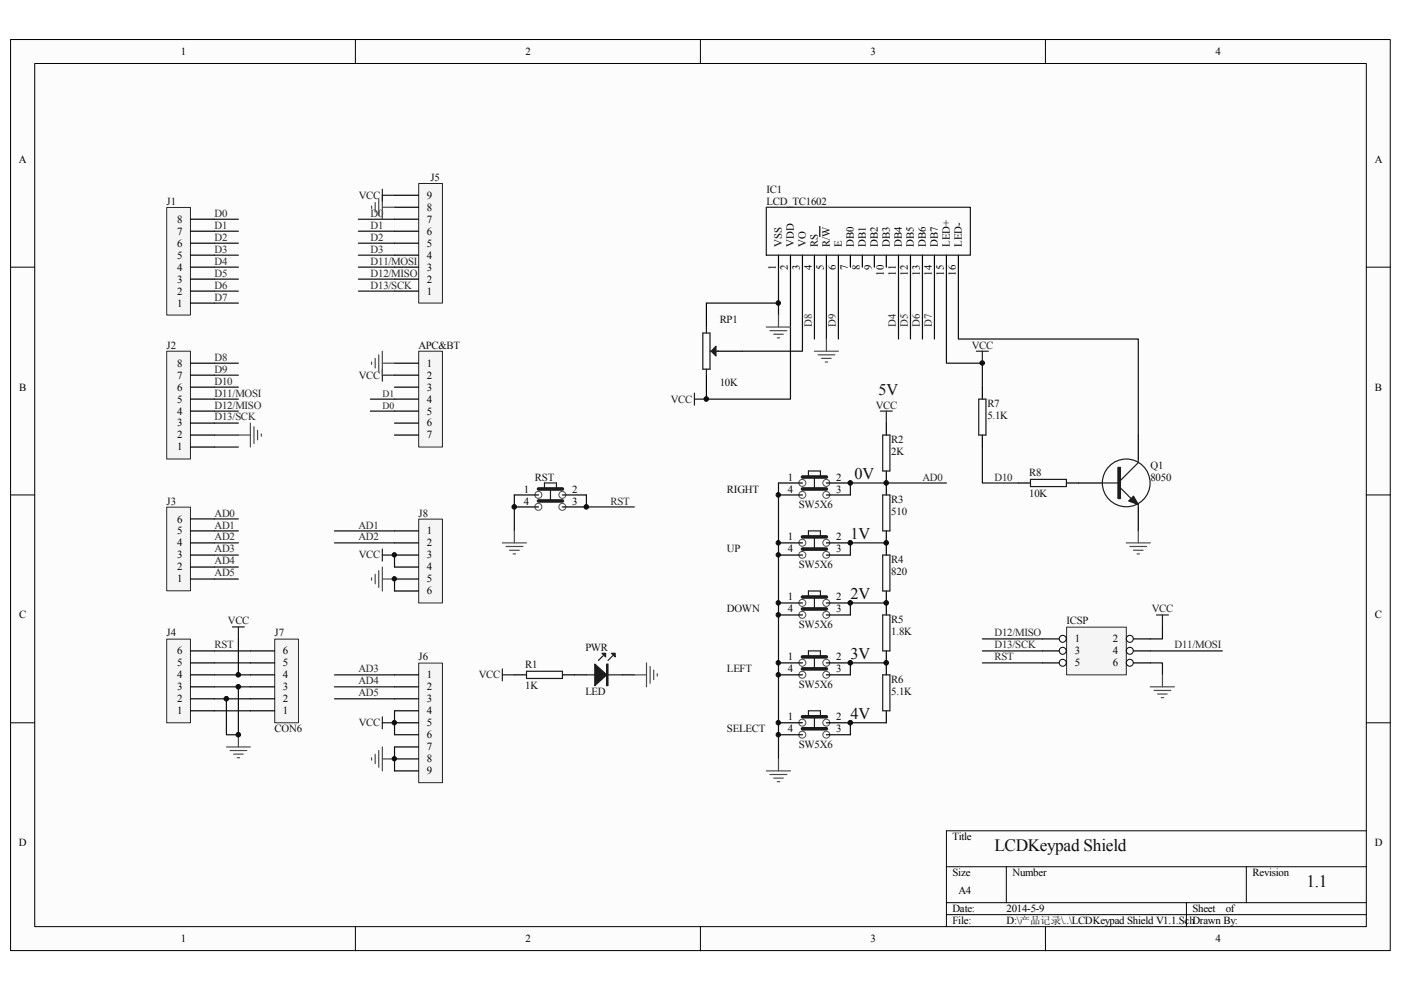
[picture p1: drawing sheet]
<svg xmlns="http://www.w3.org/2000/svg" width="297mm" height="210mm" viewBox="0 0 297 210" stroke-linecap="round" stroke-linejoin="round" font-family="sans-serif">
<path d="M2.3 8.4h292.5v193.1h-292.5z" fill="#fcfcfc"/>
<path d="M2.2 8.4h292.6v193.1h-292.6z" fill="none" stroke="#000" stroke-width=".21"/>
<path d="M7.4 13.5h282.3v183h-282.3z" fill="#fcfcfc"/>
<g fill="none" stroke="#000" stroke-width=".21">
<path d="M7.4 13.5h282.3v183h-282.3zM75.3 8.3v5.1M148.5 8.3v5.1M221.7 8.3v5.1M2.2 56.6h5.1M289.7 56.6h5.1M2.2 104.9h5.1M289.7 104.9h5.1M2.2 153.2h5.1M289.7 153.2h5.1M289.7 176.1h-89v20.4M75.3 196.5v5.1"/>
<path d="M148.5 196.5v5.1M200.7 183.8h89M200.7 191.4h89M200.7 193.9h89M213.4 183.8v7.6M221.7 196.5v5.1M251.5 191.4v5.1M264.2 183.8v7.6"/>
</g>
<g fill="none" stroke="#000" stroke-width=".25">
<path d="M165.1 54.1v2.5M167.6 54.1v2.5M170.1 54.1v2.5M172.7 54.1v2.5M173.8 48v2.2M175.2 54.1v2.5M177.8 54.1v2.5M180.3 54.1v2.5M182.8 54.1v2.5M185.4 54.1v2.5M187.9 54.1v2.5M190.5 54.1v2.5"/>
<path d="M193 54.1v2.5M195.6 54.1v2.5M198.1 54.1v2.5M200.7 54.1v2.5M203.2 54.1v2.5M149.8 64.3v5M149.8 79.5v5.1M152.3 74.5h5.1"/>
</g>
<path d="M162.5 43.9h43.2v10.2h-43.2zM149 70.6h1.5v7.7h-1.5zM149.8 69.3v1.3M149.8 78.3v1.2M150.5 74.5h1.8" fill="none" stroke="#1c1c1c" stroke-width=".25"/>
<path d="M151.8 73.4v2.1l-1-1z" fill="#1c1c1c"/>
<path d="M151.8 73.4v2.1l-1-1zM147.2 83.4v2.5M147.2 84.6h2.6" fill="none" stroke="#1c1c1c" stroke-width=".25"/>
<path d="M165.1 56.6v10.2M167.6 56.6v28h-17.8M170.1 56.6v17.9h-12.7M172.7 56.6v15.3M175.2 56.6v15.3M177.8 56.6v15.3M190.5 56.6v15.3M193 56.6v15.3M195.6 56.6v15.3M198.1 56.6v15.3M149.8 64.3h15.3" fill="none" stroke="#0e0e0e" stroke-width=".25"/>
<path d="M162.5 69.3h5.1M163.2 70.1h3.6M164 70.9h2.1M164.8 71.6h.5M165.1 66.8v2.5M172.7 74.5h5.1M173.4 75.2h3.6M174.2 76h2M175 76.8h.5M175.2 71.9v2.6" fill="none" stroke="#4c4c4c" stroke-width=".25"/>
<path d="M35.4 44h5v22.8h-5z" fill="#f5f5f5"/>
<path d="M35.3 44h5.1v22.8h-5.1z" fill="none" stroke="#262626" stroke-width=".21"/>
<path d="M40.4 59.2h5.1M40.4 56.6h5.1M40.4 54.1h5.1M40.4 51.6h5.1M40.4 49h5.1M40.4 46.5h5.1M40.4 64.3h5.1M40.4 61.7h5.1" fill="none" stroke="#000" stroke-width=".25"/>
<path d="M35.4 74.5h5v22.8h-5z" fill="#f5f5f5"/>
<path d="M35.3 74.5h5.1v22.8h-5.1z" fill="none" stroke="#262626" stroke-width=".21"/>
<path d="M40.4 79.5h5.1M40.4 77h5.1M40.4 94.8h5.1M40.4 92.2h5.1M40.4 89.7h5.1M40.4 87.2h5.1M40.4 84.6h5.1M40.4 82.1h5.1" fill="none" stroke="#000" stroke-width=".25"/>
<path d="M35.4 107.6h5v17.7h-5z" fill="#f5f5f5"/>
<path d="M35.3 107.5h5.1v17.8h-5.1z" fill="none" stroke="#262626" stroke-width=".21"/>
<path d="M40.4 117.7h5.1M40.4 115.1h5.1M40.4 112.6h5.1M40.4 110h5.1M40.4 122.8h5.1M40.4 120.2h5.1" fill="none" stroke="#000" stroke-width=".25"/>
<path d="M35.4 135.6h5v17.6h-5z" fill="#f5f5f5"/>
<path d="M35.3 135.5h5.1v17.7h-5.1z" fill="none" stroke="#262626" stroke-width=".21"/>
<g fill="none" stroke="#000" stroke-width=".25">
<path d="M109 107.5h5.2M109 104.9h5.2M119.2 107.5h5.1M119.2 104.9h5.1M165.1 104.9h5M165.1 102.4h5M165.1 117.7h5M165.1 115.1h5M175.2 104.9h5.1M175.2 102.4h5.1M175.2 117.7h5.1M175.2 115.1h5.1"/>
<path d="M40.4 138h5.1M165.1 130.4h5M165.1 127.8h5M175.2 130.4h5.1M175.2 127.8h5.1M40.4 150.7h5.1M40.4 148.2h5.1M40.4 145.6h5.1M40.4 143.1h5.1M40.4 140.5h5.1M109 143.1h2.6M119.2 143.1h5.1"/>
<path d="M131.9 143.1h2.6M165.1 143.1h5M165.1 140.5h5M165.1 155.8h5M165.1 153.2h5M175.2 143.1h5.1M175.2 140.5h5.1M175.2 155.8h5.1M175.2 153.2h5.1"/>
</g>
<g fill="none" stroke="#4c4c4c" stroke-width=".21">
<circle cx="114.1" cy="107.5" r=".75"/>
<circle cx="114.1" cy="104.9" r=".75"/>
<circle cx="119.2" cy="104.9" r=".74"/>
<circle cx="119.2" cy="107.5" r=".74"/>
<circle cx="170.1" cy="115.1" r=".75"/>
<circle cx="170.1" cy="102.4" r=".75"/>
<circle cx="170.1" cy="104.9" r=".75"/>
<circle cx="170.1" cy="117.7" r=".74"/>
<circle cx="175.2" cy="102.4" r=".74"/>
<circle cx="175.2" cy="115.1" r=".74"/>
<circle cx="175.2" cy="104.9" r=".74"/>
<circle cx="175.2" cy="117.7" r=".74"/>
<circle cx="170.1" cy="127.8" r=".75"/>
<circle cx="170.1" cy="130.4" r=".75"/>
<circle cx="175.2" cy="130.4" r=".74"/>
<circle cx="175.2" cy="127.8" r=".74"/>
<circle cx="170.1" cy="143.1" r=".75"/>
<circle cx="170.1" cy="153.2" r=".75"/>
<circle cx="170.1" cy="155.8" r=".75"/>
<circle cx="170.1" cy="140.5" r=".75"/>
<circle cx="175.2" cy="143.1" r=".74"/>
<circle cx="175.2" cy="155.8" r=".74"/>
<circle cx="175.2" cy="153.2" r=".74"/>
<circle cx="175.2" cy="140.5" r=".74"/>
</g>
<path d="M114.2 103.7h5M114.2 106.2h5M170.1 103.7h5.1M170.1 101.1h5.1M170.1 113.8h5.1M170.1 116.4h5.1M170.1 126.6h5.1M170.1 129.1h5.1M170.1 139.3h5.1M170.1 141.8h5.1M170.1 152h5.1M170.1 154.5h5.1" fill="none" stroke="#1c1c1c" stroke-width=".76"/>
<g fill="none" stroke="#1c1c1c" stroke-width=".25">
<path d="M115.4 103.7v-1.3h2.6v1.3M116.7 103.7v2.5M171.4 101.1v-1.2h2.5v1.2M171.4 113.8v-1.2h2.5v1.2M172.7 101.1v2.6M172.7 113.8v2.6M49.3 132.9h2.5M50.5 132.9v2.6M127.9 139l-1 1M129.9 139l-1 1M171.4 126.6v-1.3h2.5v1.3M171.4 139.3v-1.3h2.5v1.3"/>
<path d="M172.7 126.6v2.5M172.7 139.3v2.5M111.6 142.3h7.6v1.5h-7.6zM124.3 143.1h7.6M171.4 152v-1.3h2.5v1.3M172.7 152v2.5"/>
</g>
<g fill="none" stroke="#0e0e0e" stroke-width=".25">
<path d="M45.5 46.5h5M45.5 49h5M45.5 51.6h5M45.5 54.1h5M45.5 56.6h5M45.5 59.2h5M45.5 61.7h5M45.5 64.3h5M45.5 77h5M45.5 79.5h5M45.5 82.1h5M45.5 84.6h5"/>
<path d="M45.5 87.2h5M45.5 89.7h5M45.5 92.2h5M45.5 94.8h5M45.5 110h5M45.5 112.6h5M45.5 115.1h5M45.5 117.7h5M109 104.9v7.7M124.3 104.9v2.6h10.2M45.5 120.2h5M45.5 122.8h5"/>
<path d="M45.5 138h7.6M45.5 140.5h7.6M45.5 143.1h7.6M45.5 145.6h7.6M45.5 148.2h7.6M45.5 150.7h7.6"/>
</g>
<g fill="none" stroke="#4c4c4c" stroke-width=".25">
<path d="M50.5 92.2h2.6M53.1 89.7v5.1M53.8 90.5v3.5M54.6 91.2v2.1M55.4 92v.5M106.5 115.1h5.1M107.3 115.9h3.6M108 116.7h2.1M108.8 117.4h.5M109 112.6v2.5M48 158.4h5.1M48.8 159.1h3.5"/>
<path d="M49.5 159.9h2.1M50.5 155.8v2.6M50.3 160.7h.5"/>
</g>
<path d="M126.1 140.8l2.5 2.3-2.5 2.3z" fill="#1c1c1c"/>
<path d="M126.1 140.8l2.5 2.3-2.5 2.3zM128.6 140.8h.3v4.6h-.3zM128.8 140.8v4.6" fill="none" stroke="#1c1c1c" stroke-width=".25"/>
<path d="M129.7 138.5h.7v.8z" fill="#1c1c1c"/>
<path d="M129.7 138.5h.7v.8z" fill="none" stroke="#1c1c1c" stroke-width=".25"/>
<path d="M127.6 138.5h.8v.8z" fill="#1c1c1c"/>
<path d="M127.6 138.5h.8v.8zM106.5 141.8v2.6M106.5 143.1h2.5" fill="none" stroke="#1c1c1c" stroke-width=".25"/>
<path d="M134.5 143.1h2.6M137.1 140.5v5.1M137.8 141.3v3.6M138.6 142.1v2M139.4 142.8v.5M162.5 163.4h5.1M163.2 164.2h3.6M164 165h2.1M164.8 165.7h.5M165.1 160.9v2.5" fill="none" stroke="#4c4c4c" stroke-width=".25"/>
<path d="M165.1 102.4v58.5" fill="none" stroke="#0e0e0e" stroke-width=".25"/>
<path d="M226.2 133h12.6v10.1h-12.6z" fill="#f5f5f5"/>
<path d="M226.1 133h12.7v10.1h-12.7z" fill="none" stroke="#262626" stroke-width=".21"/>
<path d="M221 135.5h5.1" fill="none" stroke="#000" stroke-width=".25"/>
<circle cx="225.3" cy="135.4" r=".74" fill="#fcfcfc"/>
<circle cx="225.3" cy="135.4" r=".74" fill="none" stroke="#000" stroke-width=".21"/>
<path d="M238.8 135.5h5.1" fill="none" stroke="#000" stroke-width=".25"/>
<circle cx="239.5" cy="135.4" r=".74" fill="#fcfcfc"/>
<circle cx="239.5" cy="135.4" r=".74" fill="none" stroke="#000" stroke-width=".21"/>
<path d="M221 138h5.1" fill="none" stroke="#000" stroke-width=".25"/>
<circle cx="225.3" cy="138" r=".74" fill="#fcfcfc"/>
<circle cx="225.3" cy="138" r=".74" fill="none" stroke="#000" stroke-width=".21"/>
<path d="M238.8 138h5.1" fill="none" stroke="#000" stroke-width=".25"/>
<circle cx="239.5" cy="138" r=".74" fill="#fcfcfc"/>
<circle cx="239.5" cy="138" r=".74" fill="none" stroke="#000" stroke-width=".21"/>
<path d="M221 140.5h5.1" fill="none" stroke="#000" stroke-width=".25"/>
<circle cx="225.3" cy="140.5" r=".74" fill="#fcfcfc"/>
<circle cx="225.3" cy="140.5" r=".74" fill="none" stroke="#000" stroke-width=".21"/>
<path d="M238.8 140.5h5.1" fill="none" stroke="#000" stroke-width=".25"/>
<circle cx="239.5" cy="140.5" r=".74" fill="#fcfcfc"/>
<circle cx="239.5" cy="140.5" r=".74" fill="none" stroke="#000" stroke-width=".21"/>
<path d="M187.9 115.1h-7.6v2.6M187.9 127.8h-7.6v2.6M208.3 135.5h12.7M208.3 138h12.7M243.9 138h15.3M246.5 132.9v2.6h-2.6M187.9 153.2h-7.6v2.6M187.9 140.5h-7.6v2.6M208.3 140.5h12.7M243.9 140.5h2.6v2.6" fill="none" stroke="#0e0e0e" stroke-width=".25"/>
<path d="M243.9 145.6h5.1M244.7 146.4h3.5M245.4 147.2h2.1M246.2 147.9h.5M246.5 143.1v2.5" fill="none" stroke="#4c4c4c" stroke-width=".25"/>
<g fill="none" stroke="#1c1c1c" stroke-width=".25">
<path d="M186.6 87.2h2.6M187.2 92.2h1.5v7.7h-1.5zM187.9 87.2v2.5M241.3 97.3v.8l-3.8 3.8M187.2 104.9h1.5v7.7h-1.5zM187.2 117.7h1.5v7.6h-1.5zM233.7 102.4h3.8M237.5 103.4l2.3 2.3M241.3 107v.5M187.2 130.4h1.5v7.6h-1.5zM245.2 130.4h2.5M246.5 130.4v2.5"/>
<path d="M187.2 143.1h1.5v7.6h-1.5z"/>
</g>
<path d="M187.9 89.7v2.5M187.9 99.9v5M241.3 92.2v5.1M187.9 112.6v5.1M228.6 102.4h5.1M241.3 107.5v5.1M187.9 125.3v5.1M187.9 138v5.1M187.9 150.7v2.5" fill="none" stroke="#000" stroke-width=".25"/>
<path d="M237 99.1h.5v6.6h-.5z" fill-rule="evenodd" fill="#1c1c1c"/>
<path d="M237 99.1h.5v6.6h-.5z" fill="none" stroke="#1c1c1c" stroke-width=".25"/>
<path d="M239.3 106.2l1-1 1 1.8z" fill="#1c1c1c"/>
<g fill="none" stroke="#1c1c1c" stroke-width=".25">
<path d="M207 74.5h2.5M208.3 74.5v2.5M207.5 84.6h1.5v7.6h-1.5zM239.3 106.2l1-1 1 1.8z"/>
<circle cx="238.8" cy="102.4" r="5.1"/>
</g>
<path d="M208.3 82.1v2.5M208.3 92.2v2.6" fill="none" stroke="#000" stroke-width=".25"/>
<path d="M238.8 115.1h5.1M239.6 115.9h3.5M240.3 116.7h2.1M241.1 117.4h.5M241.3 112.6v2.5" fill="none" stroke="#4c4c4c" stroke-width=".25"/>
<path d="M200.7 56.6v20.4h7.6v5.1M203.2 56.6v15.3h38.1v20.3" fill="none" stroke="#0e0e0e" stroke-width=".25"/>
<path d="M88.8 38.9h5v25.4h-5z" fill="#f5f5f5"/>
<path d="M88.8 38.9h5v25.4h-5z" fill="none" stroke="#262626" stroke-width=".21"/>
<path d="M83.6 59.2h5.1M83.6 56.6h5.1M83.6 54.1h5.1M83.6 51.6h5.1M83.6 49h5.1M83.6 46.5h5.1M83.6 43.9h5.1M83.6 41.4h5.1M83.6 61.7h5.1" fill="none" stroke="#000" stroke-width=".25"/>
<path d="M58.3 135.6h5v17.6h-5z" fill="#f5f5f5"/>
<path d="M58.2 135.5h5.1v17.7h-5.1z" fill="none" stroke="#262626" stroke-width=".21"/>
<path d="M53.1 138h5.1M53.1 150.7h5.1M53.1 148.2h5.1M53.1 145.6h5.1M53.1 143.1h5.1M53.1 140.5h5.1" fill="none" stroke="#000" stroke-width=".25"/>
<path d="M76 46.5h7.6M76 49h7.6M76 51.6h7.6M76 54.1h7.6M76 56.6h7.6M76 59.2h7.6M76 61.7h7.6M50.5 135.5v7.6" fill="none" stroke="#0e0e0e" stroke-width=".25"/>
<path d="M88.8 110.1h5v17.7h-5z" fill="#f5f5f5"/>
<path d="M88.8 110.1h5v17.7h-5z" fill="none" stroke="#262626" stroke-width=".21"/>
<path d="M83.6 112.6h5.1M83.6 115.1h5.1M83.6 117.7h5.1M83.6 120.2h5.1M83.6 122.8h5.1M83.6 125.3h5.1" fill="none" stroke="#000" stroke-width=".25"/>
<path d="M88.8 140.6h5v25.3h-5z" fill="#f5f5f5"/>
<path d="M88.8 140.6h5v25.3h-5z" fill="none" stroke="#262626" stroke-width=".21"/>
<path d="M83.6 143.1h5.1M83.6 145.6h5.1M83.6 148.2h5.1M83.6 150.7h5.1M83.6 153.2h5.1M83.6 155.8h5.1M83.6 158.4h5.1M83.6 160.9h5.1M83.6 163.4h5.1" fill="none" stroke="#000" stroke-width=".25"/>
<path d="M70.9 112.6h12.7M70.9 115.1h12.7M83.6 117.7v2.5M83.6 122.8v2.5M70.9 143.1h12.7M70.9 145.6h12.7M70.9 148.2h12.7M83.6 150.7v5.1M83.6 158.4v5" fill="none" stroke="#0e0e0e" stroke-width=".25"/>
<g fill="none" stroke="#4c4c4c" stroke-width=".25">
<path d="M78.8 43.7v.5M79.5 42.9v2.1M80.3 42.2v3.5M81.1 41.4v5.1M81.1 43.9h2.5M78.8 122.5v.5M79.5 121.8v2M80.3 121v3.5M81.1 120.2v5.1M81.1 122.8h2.5M79.5 159.9v2M80.3 159.1v3.6"/>
<path d="M81.1 158.4v5M78.8 160.7v.5M81.1 160.9h2.5"/>
</g>
<path d="M81.1 40.1v2.6M81.1 41.4h2.5M81.1 116.4v2.6M81.1 117.7h2.5M81.1 152v2.5M81.1 153.2h2.5" fill="none" stroke="#1c1c1c" stroke-width=".25"/>
<path d="M88.8 74.5h5v20.3h-5z" fill="#f5f5f5"/>
<path d="M88.8 74.5h5v20.3h-5z" fill="none" stroke="#262626" stroke-width=".21"/>
<path d="M83.6 77h5.1M83.6 79.5h5.1M83.6 82.1h5.1M83.6 84.6h5.1M83.6 87.2h5.1M83.6 89.7h5.1M83.6 92.2h5.1M215.9 102.4h2.6M226.1 102.4h2.5" fill="none" stroke="#000" stroke-width=".25"/>
<path d="M78.5 84.6h5.1M78.5 87.2h5.1M208.3 94.8v7.6h7.6M200.7 102.4h-20.4v2.5M50.5 145.6v10.2h-2.5v-7.6" fill="none" stroke="#0e0e0e" stroke-width=".25"/>
<path d="M81.1 78.3v2.5M81.1 79.5h2.5M218.5 101.6h7.6v1.6h-7.6z" fill="none" stroke="#1c1c1c" stroke-width=".25"/>
<path d="M78.8 76.8v.5M79.5 76v2M80.3 75.2v3.6M81.1 74.5v5M81.1 77h2.5" fill="none" stroke="#4c4c4c" stroke-width=".25"/>
<circle cx="48" cy="148.1" r=".49" fill="#0e0e0e"/>
<circle cx="48" cy="148.1" r=".49" fill="none" stroke="#0e0e0e" stroke-width=".21"/>
<circle cx="50.5" cy="155.8" r=".49" fill="#0e0e0e"/>
<circle cx="50.5" cy="155.8" r=".49" fill="none" stroke="#0e0e0e" stroke-width=".21"/>
<circle cx="50.5" cy="145.6" r=".49" fill="#0e0e0e"/>
<circle cx="50.5" cy="145.6" r=".49" fill="none" stroke="#0e0e0e" stroke-width=".21"/>
<circle cx="50.5" cy="143.1" r=".49" fill="#0e0e0e"/>
<circle cx="50.5" cy="143.1" r=".49" fill="none" stroke="#0e0e0e" stroke-width=".21"/>
<circle cx="83.6" cy="160.9" r=".46" fill="#0e0e0e"/>
<circle cx="83.6" cy="160.9" r=".46" fill="none" stroke="#0e0e0e" stroke-width=".21"/>
<circle cx="83.6" cy="153.2" r=".48" fill="#0e0e0e"/>
<circle cx="83.6" cy="153.2" r=".48" fill="none" stroke="#0e0e0e" stroke-width=".21"/>
<circle cx="83.6" cy="122.7" r=".46" fill="#0e0e0e"/>
<circle cx="83.6" cy="122.7" r=".46" fill="none" stroke="#0e0e0e" stroke-width=".21"/>
<circle cx="83.6" cy="117.6" r=".46" fill="#0e0e0e"/>
<circle cx="83.6" cy="117.6" r=".46" fill="none" stroke="#0e0e0e" stroke-width=".21"/>
<circle cx="109" cy="107.5" r=".48" fill="#0e0e0e"/>
<circle cx="109" cy="107.5" r=".48" fill="none" stroke="#0e0e0e" stroke-width=".21"/>
<circle cx="124.3" cy="107.5" r=".49" fill="#0e0e0e"/>
<circle cx="124.3" cy="107.5" r=".49" fill="none" stroke="#0e0e0e" stroke-width=".21"/>
<circle cx="149.7" cy="84.6" r=".49" fill="#0e0e0e"/>
<circle cx="149.7" cy="84.6" r=".49" fill="none" stroke="#0e0e0e" stroke-width=".21"/>
<circle cx="165" cy="155.8" r=".47" fill="#0e0e0e"/>
<circle cx="165" cy="155.8" r=".47" fill="none" stroke="#0e0e0e" stroke-width=".21"/>
<circle cx="165" cy="153.2" r=".48" fill="#0e0e0e"/>
<circle cx="165" cy="153.2" r=".48" fill="none" stroke="#0e0e0e" stroke-width=".21"/>
<circle cx="165" cy="143.1" r=".48" fill="#0e0e0e"/>
<circle cx="165" cy="143.1" r=".48" fill="none" stroke="#0e0e0e" stroke-width=".21"/>
<circle cx="165" cy="140.5" r=".48" fill="#0e0e0e"/>
<circle cx="165" cy="140.5" r=".48" fill="none" stroke="#0e0e0e" stroke-width=".21"/>
<circle cx="165" cy="130.4" r=".48" fill="#0e0e0e"/>
<circle cx="165" cy="130.4" r=".48" fill="none" stroke="#0e0e0e" stroke-width=".21"/>
<circle cx="165" cy="127.8" r=".47" fill="#0e0e0e"/>
<circle cx="165" cy="127.8" r=".47" fill="none" stroke="#0e0e0e" stroke-width=".21"/>
<circle cx="165" cy="117.6" r=".46" fill="#0e0e0e"/>
<circle cx="165" cy="117.6" r=".46" fill="none" stroke="#0e0e0e" stroke-width=".21"/>
<circle cx="165" cy="115.1" r=".47" fill="#0e0e0e"/>
<circle cx="165" cy="115.1" r=".47" fill="none" stroke="#0e0e0e" stroke-width=".21"/>
<circle cx="165" cy="104.9" r=".48" fill="#0e0e0e"/>
<circle cx="165" cy="104.9" r=".48" fill="none" stroke="#0e0e0e" stroke-width=".21"/>
<circle cx="165" cy="64.2" r=".48" fill="#0e0e0e"/>
<circle cx="165" cy="64.2" r=".48" fill="none" stroke="#0e0e0e" stroke-width=".21"/>
<circle cx="180.3" cy="153.2" r=".49" fill="#0e0e0e"/>
<circle cx="180.3" cy="153.2" r=".49" fill="none" stroke="#0e0e0e" stroke-width=".21"/>
<circle cx="180.3" cy="140.5" r=".49" fill="#0e0e0e"/>
<circle cx="180.3" cy="140.5" r=".49" fill="none" stroke="#0e0e0e" stroke-width=".21"/>
<circle cx="180.3" cy="127.8" r=".48" fill="#0e0e0e"/>
<circle cx="180.3" cy="127.8" r=".48" fill="none" stroke="#0e0e0e" stroke-width=".21"/>
<circle cx="180.3" cy="115.1" r=".48" fill="#0e0e0e"/>
<circle cx="180.3" cy="115.1" r=".48" fill="none" stroke="#0e0e0e" stroke-width=".21"/>
<circle cx="180.3" cy="102.4" r=".49" fill="#0e0e0e"/>
<circle cx="180.3" cy="102.4" r=".49" fill="none" stroke="#0e0e0e" stroke-width=".21"/>
<circle cx="187.9" cy="140.5" r=".49" fill="#0e0e0e"/>
<circle cx="187.9" cy="140.5" r=".49" fill="none" stroke="#0e0e0e" stroke-width=".21"/>
<circle cx="187.9" cy="127.8" r=".48" fill="#0e0e0e"/>
<circle cx="187.9" cy="127.8" r=".48" fill="none" stroke="#0e0e0e" stroke-width=".21"/>
<circle cx="187.9" cy="115.1" r=".48" fill="#0e0e0e"/>
<circle cx="187.9" cy="115.1" r=".48" fill="none" stroke="#0e0e0e" stroke-width=".21"/>
<circle cx="187.9" cy="102.4" r=".49" fill="#0e0e0e"/>
<circle cx="187.9" cy="102.4" r=".49" fill="none" stroke="#0e0e0e" stroke-width=".21"/>
<circle cx="208.3" cy="77" r=".48" fill="#0e0e0e"/>
<circle cx="208.3" cy="77" r=".48" fill="none" stroke="#0e0e0e" stroke-width=".21"/>
<g font-size="3.7" fill="#0e0e0e">
<text x="210.9" y="180.4">LCDKeypad Shield</text>
<text x="277" y="188">1.1</text>
</g>
<g font-size="3.4" fill="#0e0e0e">
<text x="186.3" y="83.8">5V</text>
<text x="181.2" y="101.6">0V</text>
<text x="180.3" y="114.3">1V</text>
<text x="180.3" y="127">2V</text>
<text x="180.3" y="139.7">3V</text>
<text x="180.3" y="152.5">4V</text>
</g>
<g font-size="2.3">
<text x="38.3" y="11.6">1</text>
<text x="111.4" y="11.6">2</text>
<text x="184.6" y="11.6">3</text>
<text x="257.7" y="11.6">4</text>
<text x="4" y="34.5">A</text>
<text x="291.5" y="34.5">A</text>
<text x="37.5" y="47.2">8</text>
<text x="90.5" y="47.2">7</text>
<text x="90.5" y="44.7">8</text>
<text x="90.5" y="42.1">9</text>
<text x="37.5" y="52.3">6</text>
<text x="37.5" y="49.7">7</text>
<text x="90.5" y="52.3">5</text>
<text x="90.5" y="49.7">6</text>
<text x="165.8" y="52.3" transform="rotate(-90 165.8 52.3)">VSS</text>
<text x="168.3" y="52.3" transform="rotate(-90 168.3 52.3)">VDD</text>
<text x="170.9" y="52.3" transform="rotate(-90 170.9 52.3)">VO</text>
<text x="173.4" y="52.3" transform="rotate(-90 173.4 52.3)">RS</text>
<text x="175.9" y="52.3" transform="rotate(-90 175.9 52.3)">R/W</text>
<text x="178.5" y="52.3" transform="rotate(-90 178.5 52.3)">E</text>
<text x="181.1" y="52.3" transform="rotate(-90 181.1 52.3)">DB0</text>
<text x="183.6" y="52.3" transform="rotate(-90 183.6 52.3)">DB1</text>
<text x="186.1" y="52.3" transform="rotate(-90 186.1 52.3)">DB2</text>
<text x="188.7" y="52.3" transform="rotate(-90 188.7 52.3)">DB3</text>
<text x="191.2" y="52.3" transform="rotate(-90 191.2 52.3)">DB4</text>
<text x="193.8" y="52.3" transform="rotate(-90 193.8 52.3)">DB5</text>
<text x="196.3" y="52.3" transform="rotate(-90 196.3 52.3)">DB6</text>
<text x="198.8" y="52.3" transform="rotate(-90 198.8 52.3)">DB7</text>
<text x="201.4" y="52.3" transform="rotate(-90 201.4 52.3)">LED+</text>
<text x="203.9" y="52.3" transform="rotate(-90 203.9 52.3)">LED-</text>
<text x="37.5" y="59.9">3</text>
<text x="37.5" y="57.4">4</text>
<text x="37.5" y="54.8">5</text>
<text x="90.5" y="59.9">2</text>
<text x="90.5" y="57.4">3</text>
<text x="90.5" y="54.8">4</text>
<text x="164.5" y="57.3" transform="rotate(-90 164.5 57.3)">1</text>
<text x="167" y="57.3" transform="rotate(-90 167 57.3)">2</text>
<text x="169.6" y="57.3" transform="rotate(-90 169.6 57.3)">3</text>
<text x="172.1" y="57.3" transform="rotate(-90 172.1 57.3)">4</text>
<text x="174.7" y="57.3" transform="rotate(-90 174.7 57.3)">5</text>
<text x="177.2" y="57.3" transform="rotate(-90 177.2 57.3)">6</text>
<text x="179.8" y="57.3" transform="rotate(-90 179.8 57.3)">7</text>
<text x="182.3" y="57.3" transform="rotate(-90 182.3 57.3)">8</text>
<text x="184.9" y="57.3" transform="rotate(-90 184.9 57.3)">9</text>
<text x="187.4" y="58.5" transform="rotate(-90 187.4 58.5)">10</text>
<text x="189.9" y="58.5" transform="rotate(-90 189.9 58.5)">11</text>
<text x="192.5" y="58.5" transform="rotate(-90 192.5 58.5)">12</text>
<text x="195" y="58.5" transform="rotate(-90 195 58.5)">13</text>
<text x="197.6" y="58.5" transform="rotate(-90 197.6 58.5)">14</text>
<text x="200.1" y="58.5" transform="rotate(-90 200.1 58.5)">15</text>
<text x="202.6" y="58.5" transform="rotate(-90 202.6 58.5)">16</text>
<text x="37.5" y="65">1</text>
<text x="37.5" y="62.5">2</text>
<text x="90.5" y="62.5">1</text>
<text x="37.5" y="77.7">8</text>
<text x="90.5" y="77.7">1</text>
<text x="4.1" y="82.8">B</text>
<text x="37.5" y="82.8">6</text>
<text x="37.5" y="80.3">7</text>
<text x="90.5" y="80.3">2</text>
<text x="90.5" y="82.8">3</text>
<text x="291.5" y="82.8">B</text>
<text x="37.5" y="87.9">4</text>
<text x="37.5" y="85.3">5</text>
<text x="90.5" y="85.3">4</text>
<text x="90.5" y="87.9">5</text>
<text x="37.5" y="95.5">1</text>
<text x="37.5" y="93">2</text>
<text x="37.5" y="90.4">3</text>
<text x="90.5" y="90.4">6</text>
<text x="90.5" y="93">7</text>
<text x="167" y="101.9">1</text>
<text x="177.3" y="101.9">2</text>
<text x="111" y="107">4</text>
<text x="111" y="104.4">1</text>
<text x="121.3" y="104.4">2</text>
<text x="121.3" y="107">3</text>
<text x="167" y="104.4">4</text>
<text x="177.3" y="104.4">3</text>
<text x="37.5" y="113.3">5</text>
<text x="37.5" y="110.8">6</text>
<text x="90.5" y="113.3">1</text>
<text x="37.5" y="118.4">3</text>
<text x="37.5" y="115.9">4</text>
<text x="90.5" y="115.9">2</text>
<text x="90.5" y="118.4">3</text>
<text x="167" y="117.1">4</text>
<text x="167" y="114.6">1</text>
<text x="177.3" y="114.6">2</text>
<text x="177.3" y="117.1">3</text>
<text x="37.5" y="123.5">1</text>
<text x="37.5" y="120.9">2</text>
<text x="90.5" y="120.9">4</text>
<text x="90.5" y="123.5">5</text>
<text x="4.1" y="131.1">C</text>
<text x="90.5" y="126">6</text>
<text x="167" y="129.8">4</text>
<text x="167" y="127.3">1</text>
<text x="177.3" y="127.3">2</text>
<text x="177.3" y="129.8">3</text>
<text x="291.5" y="131.1">C</text>
<text x="227.9" y="136.2">1</text>
<text x="236" y="136.2">2</text>
<text x="37.5" y="143.8">4</text>
<text x="37.5" y="141.3">5</text>
<text x="37.5" y="138.7">6</text>
<text x="60" y="143.8">4</text>
<text x="60" y="141.3">5</text>
<text x="60" y="138.7">6</text>
<text x="90.5" y="143.8">1</text>
<text x="167" y="142.6">4</text>
<text x="167" y="140">1</text>
<text x="177.3" y="140">2</text>
<text x="177.3" y="142.6">3</text>
<text x="227.9" y="138.7">3</text>
<text x="227.9" y="141.3">5</text>
<text x="236" y="138.7">4</text>
<text x="236" y="141.3">6</text>
<text x="37.5" y="148.9">2</text>
<text x="37.5" y="146.4">3</text>
<text x="60" y="148.9">2</text>
<text x="60" y="146.4">3</text>
<text x="90.5" y="146.4">2</text>
<text x="90.5" y="148.9">3</text>
<text x="37.5" y="151.5">1</text>
<text x="60" y="151.5">1</text>
<text x="90.5" y="151.5">4</text>
<text x="90.5" y="154">5</text>
<text x="167" y="155.3">4</text>
<text x="167" y="152.7">1</text>
<text x="177.3" y="152.7">2</text>
<text x="177.3" y="155.3">3</text>
<text x="90.5" y="156.5">6</text>
<text x="90.5" y="159.1">7</text>
<text x="90.5" y="161.6">8</text>
<text x="90.5" y="164.2">9</text>
<text x="4" y="179.4">D</text>
<text x="201.9" y="178.1">Title</text>
<text x="291.5" y="179.4">D</text>
<text x="201.9" y="185.8">Size</text>
<text x="214.7" y="185.8">Number</text>
<text x="265.6" y="185.8">Revision</text>
<text x="203.2" y="189.6">A4</text>
<text x="201.9" y="193.4">Date:</text>
<text x="201.9" y="196">File:</text>
<text x="213.4" y="193.4">2014-5-9</text>
<text x="213.4" y="196">D:\产产产产\..\LCDKeypad Shield V1.1.SchDrawn By:</text>
<text x="252.8" y="193.4">Sheet</text>
<text x="259.9" y="193.4">of</text>
<text x="38.3" y="199.8">1</text>
<text x="111.4" y="199.8">2</text>
<text x="184.6" y="199.8">3</text>
<text x="257.7" y="199.8">4</text>
</g>
<g font-size="2.3" fill="#0e0e0e">
<text x="91.3" y="38.3">J5</text>
<text x="162.5" y="40.9">IC1</text>
<text x="35.3" y="43.4">J1</text>
<text x="162.5" y="43.4">LCD_TC1602</text>
<text x="152.6" y="68.6">RP1</text>
<text x="35.3" y="73.9">J2</text>
<text x="88.7" y="73.9">APC&amp;BT</text>
<text x="152.6" y="81.8">10K</text>
<text x="209.3" y="86.4">R7</text>
<text x="209.3" y="88.9">5.1K</text>
<text x="189" y="94">R2</text>
<text x="113.4" y="101.9">RST</text>
<text x="189" y="96.5">2K</text>
<text x="218.2" y="100.9">R8</text>
<text x="243.9" y="99.4">Q1</text>
<text x="243.9" y="101.9">8050</text>
<text x="35.3" y="107">J3</text>
<text x="154.1" y="104.4">RIGHT</text>
<text x="169.4" y="107.7">SW5X6</text>
<text x="189" y="106.7">R3</text>
<text x="218.2" y="105.5">10K</text>
<text x="88.7" y="109.5">J8</text>
<text x="189" y="109.3">510</text>
<text x="154.1" y="117.1">UP</text>
<text x="189" y="119.4">R4</text>
<text x="169.4" y="120.4">SW5X6</text>
<text x="189" y="122">820</text>
<text x="154.1" y="129.8">DOWN</text>
<text x="35.3" y="134.9">J4</text>
<text x="58.2" y="134.9">J7</text>
<text x="124.1" y="138">PWR</text>
<text x="169.4" y="133.1">SW5X6</text>
<text x="189" y="132.1">R5</text>
<text x="189" y="134.7">1.8K</text>
<text x="226.1" y="132.4">ICSP</text>
<text x="88.7" y="140">J6</text>
<text x="111.4" y="141.6">R1</text>
<text x="154.1" y="142.6">LEFT</text>
<text x="111.4" y="146.1">1K</text>
<text x="124.1" y="147.4">LED</text>
<text x="169.4" y="145.9">SW5X6</text>
<text x="189" y="144.9">R6</text>
<text x="189" y="147.4">5.1K</text>
<text x="58.2" y="155.3">CON6</text>
<text x="154.1" y="155.3">SELECT</text>
<text x="169.4" y="158.6">SW5X6</text>
</g>
<g font-size="2.3" fill="#262626">
<text x="45.5" y="45.9">D0</text>
<text x="78.6" y="45.9">D0</text>
<text x="45.5" y="48.5">D1</text>
<text x="45.5" y="51">D2</text>
<text x="45.5" y="53.6">D3</text>
<text x="78.6" y="48.5">D1</text>
<text x="78.6" y="51">D2</text>
<text x="78.6" y="53.6">D3</text>
<text x="45.5" y="56.1">D4</text>
<text x="45.5" y="58.7">D5</text>
<text x="78.6" y="56.1">D11/MOSI</text>
<text x="78.6" y="58.7">D12/MISO</text>
<text x="45.5" y="61.2">D6</text>
<text x="45.5" y="63.8">D7</text>
<text x="78.6" y="61.2">D13/SCK</text>
<text x="172.1" y="69.4" transform="rotate(-90 172.1 69.4)">D8</text>
<text x="177.2" y="69.4" transform="rotate(-90 177.2 69.4)">D9</text>
<text x="189.9" y="69.4" transform="rotate(-90 189.9 69.4)">D4</text>
<text x="192.5" y="69.4" transform="rotate(-90 192.5 69.4)">D5</text>
<text x="195" y="69.4" transform="rotate(-90 195 69.4)">D6</text>
<text x="197.6" y="69.4" transform="rotate(-90 197.6 69.4)">D7</text>
<text x="45.5" y="76.5">D8</text>
<text x="45.5" y="79">D9</text>
<text x="45.5" y="81.5">D10</text>
<text x="45.5" y="84.1">D11/MOSI</text>
<text x="45.5" y="86.6">D12/MISO</text>
<text x="45.5" y="89.2">D13/SCK</text>
<text x="195.6" y="101.9">AD0</text>
<text x="210.9" y="101.9">D10</text>
<text x="129.5" y="107">RST</text>
<text x="45.5" y="109.5">AD0</text>
<text x="45.5" y="112.1">AD1</text>
<text x="76" y="112.1">AD1</text>
<text x="45.5" y="114.6">AD2</text>
<text x="45.5" y="117.1">AD3</text>
<text x="45.5" y="119.7">AD4</text>
<text x="76" y="114.6">AD2</text>
<text x="45.5" y="122.2">AD5</text>
<text x="45.5" y="137.5">RST</text>
<text x="210.9" y="134.9">D12/MISO</text>
<text x="210.9" y="137.5">D13/SCK</text>
<text x="249" y="137.5">D11/MOSI</text>
<text x="76" y="142.6">AD3</text>
<text x="210.9" y="140">RST</text>
<text x="76" y="145.1">AD4</text>
<text x="76" y="147.7">AD5</text>
</g>
<g font-size="2.3" fill="#1c1c1c">
<text x="76.1" y="42.1">VCC</text>
<text x="206" y="73.9">VCC</text>
<text x="76.1" y="80.3">VCC</text>
<text x="142.2" y="85.3">VCC</text>
<text x="185.7" y="86.6">VCC</text>
<text x="76.1" y="118.4">VCC</text>
<text x="244.2" y="129.8">VCC</text>
<text x="48.3" y="132.4">VCC</text>
<text x="101.5" y="143.8">VCC</text>
<text x="76.1" y="154">VCC</text>
</g>
<g font-size="2.1" fill="#262626">
<text x="81.1" y="86.7">D0</text>
<text x="81.1" y="84.2">D1</text>
</g>
</svg>
